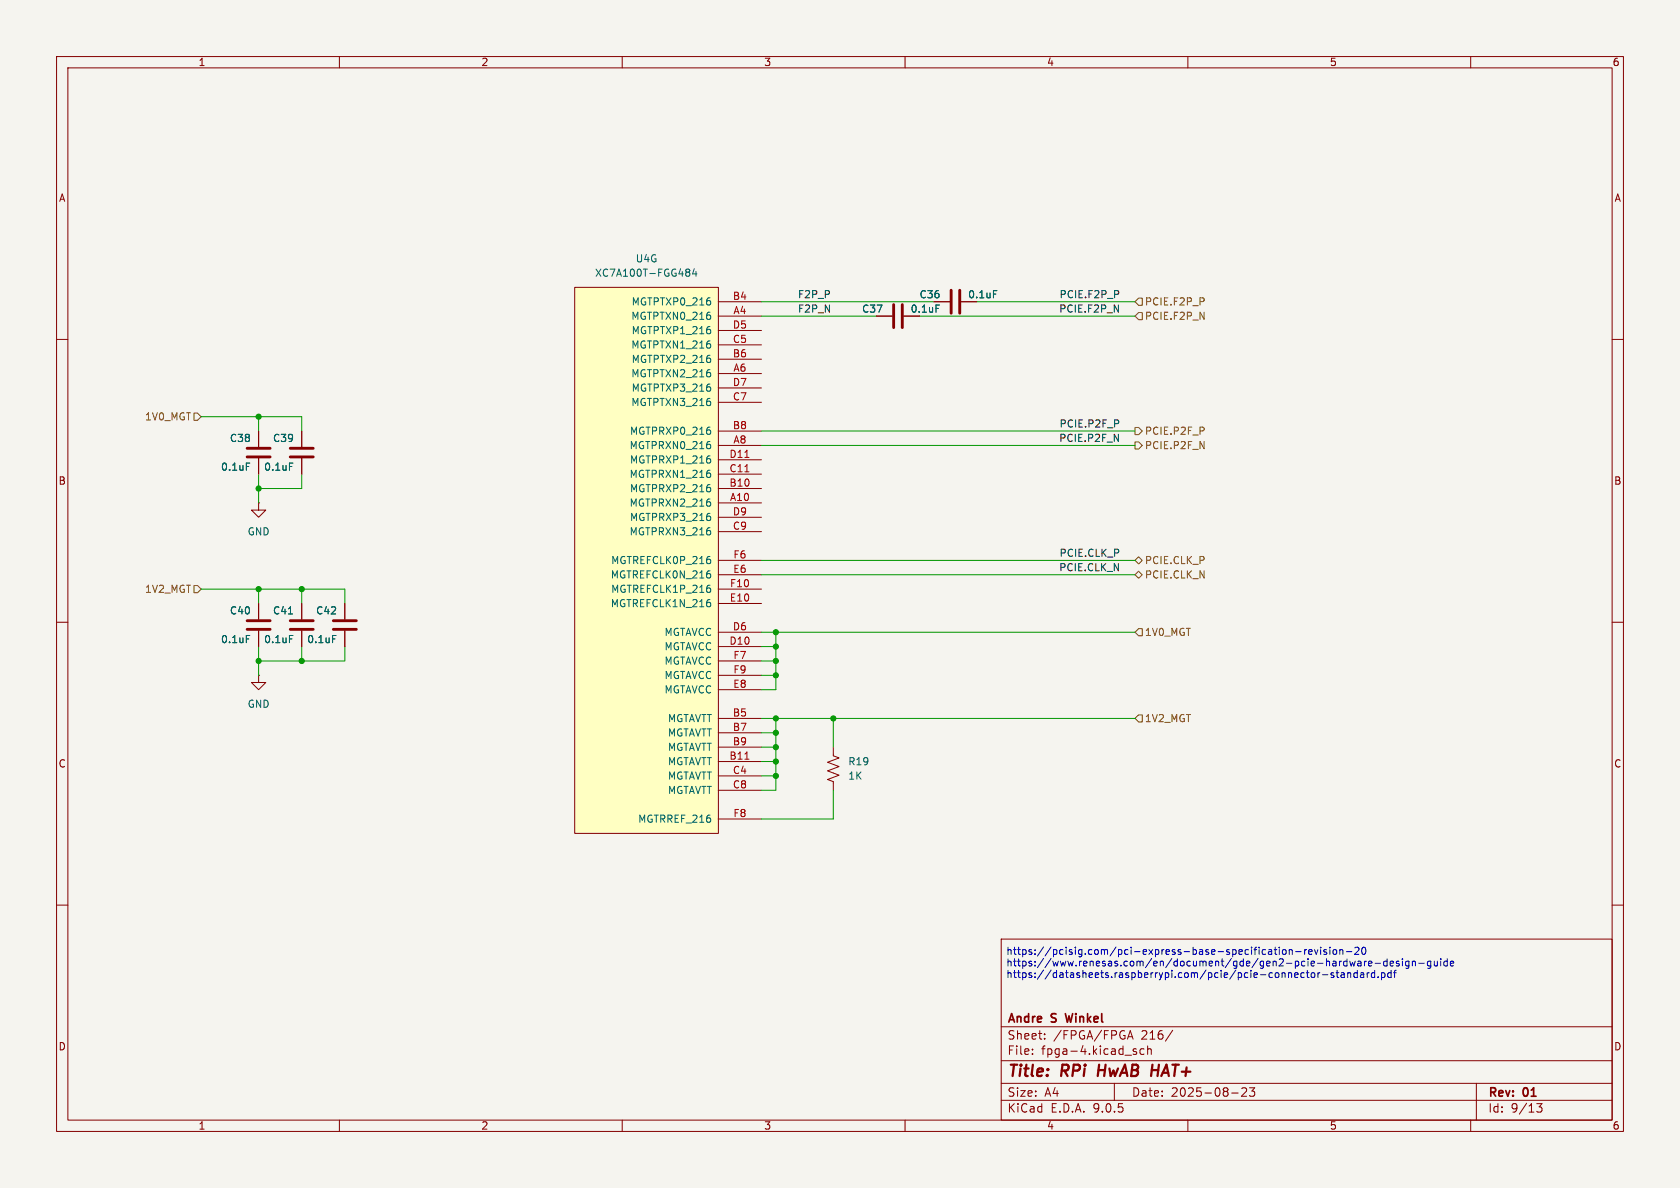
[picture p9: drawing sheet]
<svg xmlns="http://www.w3.org/2000/svg" width="297mm" height="210mm" viewBox="0 0 297 210" stroke-linecap="round" stroke-linejoin="round" font-family="sans-serif">
<path d="M0 0h297v210h-297z" fill="#f5f4ef" stroke="#f5f4ef" stroke-width=".18"/>
<g fill="none" stroke="#840000" stroke-width=".18">
<path d="M10 10h277v190h-277zM12 12h273v186h-273zM60 10v2M110 10v2M160 10v2M210 10v2M260 10v2M154.9 55.9h2.8M159.8 55.9h2.8M165.1 53.3h2.8M169.9 53.3h2.8M10 60h2"/>
<path d="M285 60h2M45.7 88.9v1.3h-1.3l1.3 1.2 1.3-1.2h-1.3M45.7 88.9h.1M10 110h2M285 110h2M10 160h2M177 166h108v32h-108zM285 160h2M60 198v2M110 198v2M160 198v2M177 194.5h108"/>
<path d="M177 191.5h108M177 187.5h108M177 181.5h108M182.5 186.3v.1M182.5 185.5v.1M184.7 183.6v.1M184.7 182.8v.1M197 191.5v3M199.3 183.7l.5-1.5 .5 1.5M199.5 183.3h.7M200.4 185.8l.5 .2 .1 .1-.1 .2-.4 .1M200.4 185.5h.5"/>
<path d="M202.2 185.5l-.4-.1-.3 .3v.4l.2 .2h.5M202.9 185.5l.2-.1 .4 .1v.9M202.9 184.9v1.5M207.3 182.1l-1.3 2M210 198v2M217.7 193.2h1.2M219.5 192.4l.6-.1 .2 .1 .1 .3-.9 1.1h.9M220.9 192.3h.9l-.5 .6 .4 .1v.7l-.2 .1h-.4l-.2-.1M260 198v2M261 191.5v6.5M271.7 195.1h.9l-.5 .6 .4 .1v.7l-.2 .1-.6-.1"/>
</g>
<path d="M194.3 188.2l-.2 2" fill="none" stroke="#840000" stroke-width=".4"/>
<path d="M188.3 179.2l.4 1.5" fill="none" stroke="#840000" stroke-width=".3"/>
<path d="M158 53.8v4.1M159.5 53.8v4.1M168.1 51.3v4.1M169.7 51.3v4.1" fill="none" stroke="#840000" stroke-width=".51"/>
<path d="M165.5 53.9h.6M175.6 51.4h.6" fill="none" stroke="#006464" stroke-width=".18"/>
<path d="M101.6 50.8h25.4v96.5h-25.4z" fill="#ffffc2"/>
<g fill="none" stroke="#840000" stroke-width=".18">
<path d="M101.6 50.8h25.4v96.5h-25.4zM127 53.3h7.6M127 55.9h7.6M127 58.4h7.6M154.9 55.9h2.8M159.8 55.9h2.8M165.1 53.3h2.8M169.9 53.3h2.8M45.7 76.2v2.8M53.3 76.2v2.8M127 61h7.6M127 63.5h7.6"/>
<path d="M127 66h7.6M127 68.6h7.6M127 71.1h7.6M127 76.2h7.6M127 78.7h7.6M45.7 81v2.8M53.3 81v2.8M127 81.3h7.6M127 83.8h7.6M127 86.4h7.6M127 88.9h7.6M127 91.4h7.6"/>
<path d="M127 94h7.6M127 99.1h7.6M45.7 119.4v1.3h-1.3l1.3 1.2 1.3-1.2h-1.3M45.7 119.4h.1M45.7 106.7v2.8M45.7 111.5v2.8M53.3 106.7v2.8M53.3 111.5v2.8M61 106.7v2.8M61 111.5v2.8M127 101.6h7.6M127 104.1h7.6"/>
<path d="M127 106.7h7.6M127 111.8h7.6M127 114.3h7.6M127 116.8h7.6M127 119.4h7.6M127 121.9h7.6M127 127h7.6M127 129.5h7.6M127 132.1h7.6M127 134.6h7.6M127 137.2h7.6M127 139.7h7.6"/>
<path d="M147.3 132.1v1.5l1 .4-2 .7 2 .8-2 .8 2 .7-2 .8 1 .4v1.5M127 144.8h7.6"/>
</g>
<g fill="none" stroke="#006464" stroke-width=".18">
<path d="M121.5 47.6h.2l.3 .2-.3 .3M121.5 48.1h.2M121.7 48.1l.3 .3v.2l-.2 .2h-.3M122.7 47.5l-.3 .9h.8M123 48v.8M125.6 53.3v.5M125.6 55.8v.5M125.6 58.3v.6M165.5 53.9h.6M175.6 51.4h.6M125.3 75.5h.2M125.3 78h.2"/>
<path d="M125.4 76l.2 .2v.3l-.2 .3M125.4 78.5l.2 .3v.3l-.2 .2M125.6 60.9v.5M125.6 63.4v.6M125.6 66v.5M125.6 68.5v.5M125.6 71v.6M43.6 81.9h.6M51.2 81.9h.6M125.3 80.6h.2M125.3 83.1h.2M125.3 85.7h.2"/>
<path d="M125.3 88.2h.2M125.3 90.7h.2M125.3 93.3h.2M125.3 98.4h.2M125.4 81.1l.2 .2v.3l-.2 .3M125.4 83.6l.2 .3v.3l-.2 .2M125.4 86.2l.2 .2v.3l-.2 .2M125.4 88.7l.2 .2v.3l-.2 .3M125.4 91.2l.2 .3v.3l-.2 .2M125.4 93.8l.2 .2v.3l-.2 .3M125.4 98.9l.2 .2v.3l-.2 .2M43.6 112.3h.6"/>
<path d="M51 108.5h.7M51.2 112.3h.6M58.8 112.3h.6M125.3 103.4h.2M125.4 103.9l.2 .3v.3l-.2 .2M125.5 101.5l.1 .1-.1 .5M125.5 106.5l.1 .2-.1 .5"/>
</g>
<path d="M131.7 80.9h.7M131.7 83.4h.7M131.7 134.2h.7" fill="none" stroke="#a90000" stroke-width=".18"/>
<path d="M43.7 79.2h4.1M51.3 79.2h4.1M43.7 80.8h4.1M51.3 80.8h4.1M43.7 111.3h4.1M43.7 109.7h4.1M51.3 111.3h4.1M51.3 109.7h4.1M58.9 111.3h4.1M58.9 109.7h4.1" fill="none" stroke="#840000" stroke-width=".51"/>
<path d="M201.3 52.7h.6v1.3h-.6l-.6-.7zM201.3 55.2h.6v1.3h-.6l-.6-.6zM34.3 73h.6l.7 .7-.7 .6h-.6zM200.7 78.1h.6l.6 .6-.6 .7h-.6zM200.7 75.6h.6l.6 .6-.6 .6h-.6zM200.7 99.1l.6-.7 .6 .7-.6 .6zM34.3 103.5h.6l.7 .6-.7 .7h-.6zM200.7 101.6l.6-.6 .6 .6-.6 .6zM201.3 111.1h.6v1.3h-.6l-.6-.6zM201.3 126.4h.6v1.2h-.6l-.6-.6z" fill="none" stroke="#725600" stroke-width=".18"/>
<g fill="none" stroke="#009600" stroke-width=".18">
<path d="M134.6 55.9h20.3M134.6 53.3h30.5M162.6 55.9h38.1M172.7 53.3h28M35.6 73.7h17.7v2.5M45.7 73.7v2.5M134.6 78.7h66.1M134.6 76.2h66.1M45.7 83.8v5.1M53.3 83.8v2.6h-7.6M134.6 99.1h66.1M35.6 104.1h25.4v2.6"/>
<path d="M45.7 104.1v2.6M45.7 114.3v5.1M53.3 104.1v2.6M53.3 114.3v2.5M61 114.3v2.5h-15.3M134.6 116.8h2.6M134.6 111.8h66.1M134.6 114.3h2.6M134.6 101.6h66.1M134.6 119.4h2.6M137.2 111.8v10.1h-2.6M134.6 127h66.1"/>
<path d="M134.6 129.5h2.6M134.6 134.6h2.6M134.6 137.2h2.6M134.6 132.1h2.6M137.2 127v12.7h-2.6M147.3 139.7v5.1h-12.7M147.3 127v5.1"/>
</g>
<g fill="none" stroke="#0000c2" stroke-width=".18">
<path d="M225.3 167.9h.4M225.5 168.7h.2M226.2 167.4v.2M226.2 167.9v.8M226.8 167.9h.3l.3 .2v.4l-.3 .2h-.3l-.1-.2zM227.9 168l.2-.1h.3l.1 .8M227.9 167.9v.8M229.1 168.2h.9M230.6 167.9v.8M231 167.9l-.4 .2M231.4 168.3l.6-.1-.1-.3h-.4l-.1 .1v.7h.5M231.8 172.1v.5l.2 .2 .3-.1 .1-.1v-.5"/>
<path d="M232.4 167.9l.3 .8 .3-.8M233 172v.8M233.1 172.1l-.1 .1M233.5 167.4v.2M233.5 167.9v.8M233.8 172.3h.9M234.5 167.9h-.3l-.2 .1 .1 .2 .4 .1v.4h-.5M235.1 167.4v.2M235.1 167.9v.8M235.3 172.1l.1 .2 .4 .3-.1 .2-.4-.1M235.7 168l.2-.1 .4 .1v.5l-.1 .2h-.3l-.2-.1zM236.4 171.5v1.1l.3 .2"/>
<path d="M236.9 168l.1-.1h.3l.1 .8M236.9 167.9v.8M237.7 172.3h-.5l-.2 .2 .2 .3 .5-.1M237.7 172.1v.7M238 168.2h1M238.3 172v.8M238.8 172.1v.7M239.5 167.6l.5-.2 .3 .4-.8 .9h.8M239.6 169.9l-.3 .9-.2-.6M239.9 172h-.3l-.3 .2 .2 .5h.4M239.9 171.5v1.3M240.1 170h.5v.8"/>
<path d="M240.6 172h.4l.1 .8M240.6 170.2l-.4 .1-.2 .2 .2 .3 .4-.1M240.9 167.6l.1-.2a.68 .68 0 0 1 .5 .7 .68 .68 0 0 1-.5 .6l-.1-.1-.2-.4zM241.1 172.3h-.4l-.2 .2 .2 .3 .4-.1M241.2 169.9v.9M241.6 169.9l-.4 .3M241.7 172v.8M241.9 170.3l.6-.1v-.2l-.4-.1-.2 .2 .1 .6h.5M242.1 172l-.4 .2M243 172h-.3l-.3 .2 .1 .5h.5M243 171.5v1.3M243.1 170.3h1"/>
<path d="M243.6 172.7v.1M244.2 172h.4l.2 .2-.1 .5h-.5M244.2 172v1.2M245.2 170l-.4-.1-.2 .3 .1 .5h.5M245.2 169.5v1.3M245.8 170.3l.6-.1-.1-.2-.4-.1-.1 .2v.6h.5M245.9 172h-.3l-.3 .2 .2 .5h.4M245.9 171.5v1.3M246.4 172h.4M246.8 171.5l-.3 .2v1.1M247.3 170l-.3-.1-.2 .2 .1 .2 .4 .1v.3h-.5M247.9 169.5v.1"/>
<path d="M247.9 169.9v.9M249.1 169.9v1l-.3 .3-.3-.1M249.1 170l-.4-.1-.2 .3 .1 .5h.5M249.7 170l.2-.1 .3 .1v.8M249.7 169.9v.9M250.8 170.3h1M253 170l-.4-.1-.3 .3 .2 .5h.5M253 169.9v1l-.3 .3-.3-.1M253.6 169.9v.8l.3 .1 .2-.2M254.1 169.9v.9M254.7 169.5v.1M254.7 169.9v.9"/>
<path d="M255.9 170l-.4-.1-.3 .3 .2 .5h.5M255.9 169.5v1.3M256.4 170.3l.6-.1-.1-.2-.3-.1-.2 .2 .1 .6h.4"/>
</g>
<g fill="#009600" stroke="#009600" stroke-width=".18">
<circle cx="147.3" cy="127" r=".46"/>
<circle cx="137.2" cy="137.2" r=".46"/>
<circle cx="137.2" cy="132.1" r=".46"/>
<circle cx="137.2" cy="134.6" r=".46"/>
<circle cx="137.2" cy="129.5" r=".46"/>
<circle cx="137.2" cy="127" r=".46"/>
<circle cx="137.2" cy="119.4" r=".46"/>
<circle cx="137.2" cy="116.8" r=".46"/>
<circle cx="45.7" cy="104.1" r=".46"/>
<circle cx="45.7" cy="86.4" r=".46"/>
<circle cx="53.3" cy="116.8" r=".46"/>
<circle cx="53.3" cy="104.1" r=".46"/>
<circle cx="45.7" cy="73.7" r=".46"/>
<circle cx="45.7" cy="116.8" r=".46"/>
<circle cx="137.2" cy="114.3" r=".46"/>
<circle cx="137.2" cy="111.8" r=".46"/>
</g>
<g font-size="2.8" fill="#840000">
<text x="178" y="190.9">Title:</text>
<text x="187.7" y="190.9">RPi</text>
<text x="194.9" y="190.9">HwAB HAT+</text>
</g>
<g font-size="2.1" fill="#840000">
<text x="178" y="184">Sheet:</text>
<text x="178" y="181.2">Andre</text>
<text x="186" y="181.2">S</text>
<text x="186.2" y="184">/FPGA/FPGA</text>
<text x="189.1" y="181.2">Winkel</text>
<text x="201.8" y="184">216/</text>
<text x="178" y="186.7">File:</text>
<text x="184.1" y="186.7">fpga-4.kicad_sch</text>
<text x="178" y="196.9">KiCad</text>
<text x="178" y="194.1">Size:</text>
<text x="184.7" y="194.1">A4</text>
<text x="185.7" y="196.9">E.D.A.</text>
<text x="193.3" y="196.9">9.0.5</text>
<text x="200" y="194.1">Date:</text>
<text x="207" y="194.1">2025-08-23</text>
<text x="263" y="194.3">Rev:</text>
<text x="263" y="196.9">Id:</text>
<text x="267.1" y="196.9">9/13</text>
<text x="269.4" y="194.3">01</text>
</g>
<g font-size="1.8" fill="#840000">
<text x="35" y="11.9">1</text>
<text x="85" y="11.9">2</text>
<text x="135" y="11.9">3</text>
<text x="185" y="11.9">4</text>
<text x="235" y="11.9">5</text>
<text x="285" y="11.9">6</text>
<text x="10.3" y="35.9">A</text>
<text x="285.3" y="35.9">A</text>
<text x="10.3" y="85.9">B</text>
<text x="285.3" y="85.9">B</text>
<text x="10.3" y="135.9">C</text>
<text x="285.3" y="135.9">C</text>
<text x="10.3" y="185.9">D</text>
<text x="285.3" y="185.9">D</text>
<text x="35" y="199.9">1</text>
<text x="85" y="199.9">2</text>
<text x="135" y="199.9">3</text>
<text x="185" y="199.9">4</text>
<text x="235" y="199.9">5</text>
<text x="285" y="199.9">6</text>
</g>
<g font-size="1.8" fill="#006464">
<text x="112.3" y="46.6">U4G</text>
<text x="105.1" y="49.1">XC7A100T-FGG484</text>
<text x="162.5" y="52.9">C36</text>
<text x="171.1" y="52.9">0.1uF</text>
<text x="111.5" y="56.7">MGTPTXN0_216</text>
<text x="111.6" y="54.2">MGTPTXP0_216</text>
<text x="111.6" y="59.3">MGTPTXP1_216</text>
<text x="152.3" y="55.5">C37</text>
<text x="160.9" y="55.5">0.1uF</text>
<text x="111.5" y="61.8">MGTPTXN1_216</text>
<text x="111.6" y="64.4">MGTPTXP2_216</text>
<text x="111.5" y="66.9">MGTPTXN2_216</text>
<text x="111.5" y="72">MGTPTXN3_216</text>
<text x="111.6" y="69.4">MGTPTXP3_216</text>
<text x="111.3" y="77.1">MGTPRXP0_216</text>
<text x="39" y="83.4">0.1uF</text>
<text x="40.5" y="78.3">C38</text>
<text x="46.6" y="83.4">0.1uF</text>
<text x="48.2" y="78.3">C39</text>
<text x="111.2" y="79.6">MGTPRXN0_216</text>
<text x="111.3" y="82.1">MGTPRXP1_216</text>
<text x="111.2" y="84.7">MGTPRXN1_216</text>
<text x="111.2" y="89.8">MGTPRXN2_216</text>
<text x="111.3" y="87.2">MGTPRXP2_216</text>
<text x="43.7" y="94.8">GND</text>
<text x="111.2" y="94.8">MGTPRXN3_216</text>
<text x="111.3" y="92.3">MGTPRXP3_216</text>
<text x="107.9" y="99.9">MGTREFCLK0P_216</text>
<text x="107.9" y="102.5">MGTREFCLK0N_216</text>
<text x="107.9" y="107.5">MGTREFCLK1N_216</text>
<text x="107.9" y="105">MGTREFCLK1P_216</text>
<text x="39" y="113.9">0.1uF</text>
<text x="40.5" y="108.8">C40</text>
<text x="46.6" y="113.9">0.1uF</text>
<text x="48.2" y="108.8">C41</text>
<text x="54.2" y="113.9">0.1uF</text>
<text x="55.8" y="108.8">C42</text>
<text x="117.4" y="112.6">MGTAVCC</text>
<text x="117.4" y="115.2">MGTAVCC</text>
<text x="117.4" y="117.7">MGTAVCC</text>
<text x="43.7" y="125.3">GND</text>
<text x="117.4" y="120.2">MGTAVCC</text>
<text x="117.4" y="122.8">MGTAVCC</text>
<text x="118" y="127.9">MGTAVTT</text>
<text x="118" y="130.4">MGTAVTT</text>
<text x="118" y="132.9">MGTAVTT</text>
<text x="118" y="135.5">MGTAVTT</text>
<text x="149.9" y="135.5">R19</text>
<text x="118" y="138">MGTAVTT</text>
<text x="118" y="140.6">MGTAVTT</text>
<text x="149.9" y="138">1K</text>
<text x="112.7" y="145.6">MGTRREF_216</text>
</g>
<g font-size="1.8" fill="#a90000">
<text x="129.5" y="53.1">B4</text>
<text x="129.5" y="58.2">D5</text>
<text x="129.6" y="55.6">A4</text>
<text x="129.5" y="60.7">C5</text>
<text x="129.5" y="63.2">B6</text>
<text x="129.6" y="65.8">A6</text>
<text x="129.5" y="68.3">D7</text>
<text x="129.5" y="70.9">C7</text>
<text x="129.5" y="75.9">B8</text>
<text x="128.9" y="81">D11</text>
<text x="128.9" y="83.6">C11</text>
<text x="129.6" y="78.5">A8</text>
<text x="128.9" y="86.1">B10</text>
<text x="129" y="88.6">A10</text>
<text x="129.5" y="91.2">D9</text>
<text x="129.5" y="93.7">C9</text>
<text x="129.5" y="101.3">E6</text>
<text x="129.6" y="98.8">F6</text>
<text x="128.9" y="106.4">E10</text>
<text x="129" y="103.9">F10</text>
<text x="129.5" y="111.5">D6</text>
<text x="128.9" y="114">D10</text>
<text x="129.6" y="116.6">F7</text>
<text x="129.6" y="119.1">F9</text>
<text x="129.5" y="121.7">E8</text>
<text x="129.5" y="126.7">B5</text>
<text x="129.5" y="129.3">B7</text>
<text x="129.5" y="131.8">B9</text>
<text x="128.9" y="134.4">B11</text>
<text x="129.5" y="136.9">C4</text>
<text x="129.5" y="139.4">C8</text>
<text x="129.6" y="144.5">F8</text>
</g>
<g font-size="1.8" fill="#0f0f0f">
<text x="141" y="52.8">F2P_P</text>
<text x="187.2" y="52.8">PCIE.F2P_P</text>
<text x="141" y="55.3">F2P_N</text>
<text x="187.2" y="55.3">PCIE.F2P_N</text>
<text x="187.2" y="75.7">PCIE.P2F_P</text>
<text x="187.2" y="78.2">PCIE.P2F_N</text>
<text x="187.2" y="101.1">PCIE.CLK_N</text>
<text x="187.2" y="98.5">PCIE.CLK_P</text>
</g>
<g font-size="1.8" fill="#725600">
<text x="202.3" y="54.2">PCIE.F2P_P</text>
<text x="202.3" y="56.7">PCIE.F2P_N</text>
<text x="25.5" y="74.5">1V0_MGT</text>
<text x="202.3" y="77.1">PCIE.P2F_P</text>
<text x="202.3" y="79.6">PCIE.P2F_N</text>
<text x="202.3" y="99.9">PCIE.CLK_P</text>
<text x="25.5" y="105">1V2_MGT</text>
<text x="202.3" y="102.5">PCIE.CLK_N</text>
<text x="202.3" y="112.6">1V0_MGT</text>
<text x="202.3" y="127.9">1V2_MGT</text>
</g>
<g font-size="1.8" fill="#0000c2">
<text x="177.8" y="169.1">https://pcisig.com/pci-express-base-specification-revision-20</text>
<text x="177.8" y="171.2">https://www.renesas.com/en/document/gde/gen2-pcie-hardware-design-guide</text>
<text x="177.8" y="173.2">https://datasheets.raspberrypi.com/pcie/pcie-connector-standard.pdf</text>
</g>
</svg>
